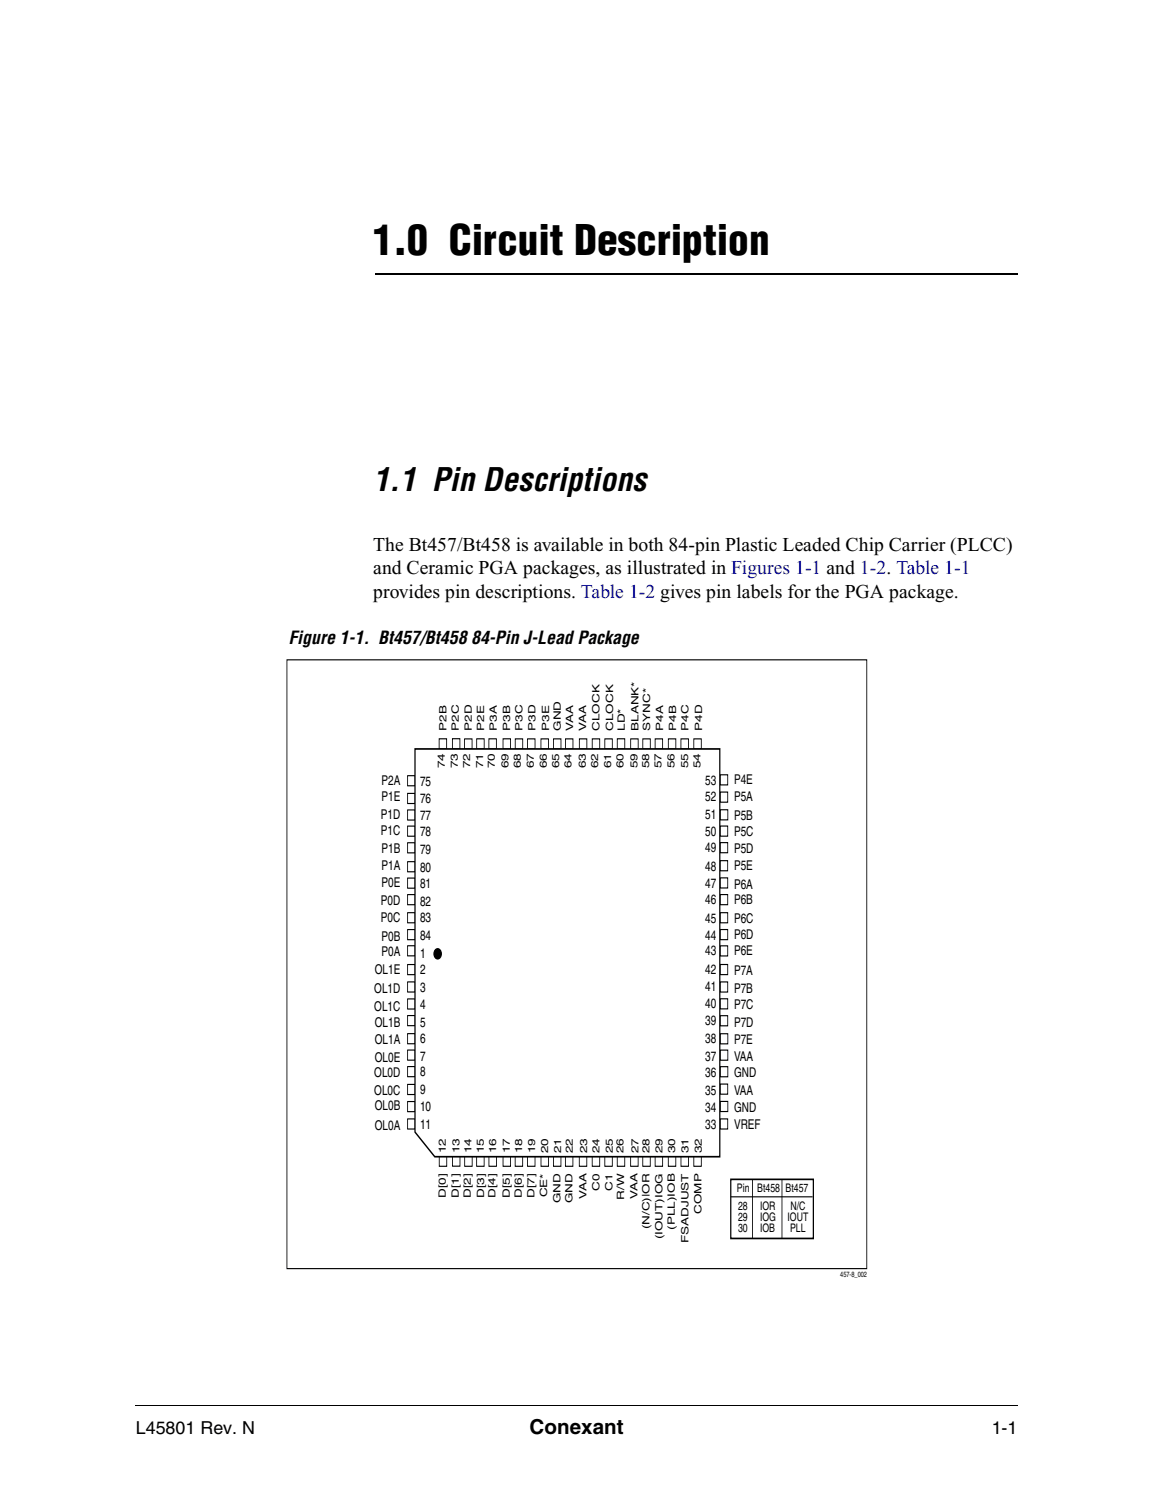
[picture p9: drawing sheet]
<svg xmlns="http://www.w3.org/2000/svg" width="216mm" height="279mm" viewBox="0 0 216 279" stroke-linecap="round" stroke-linejoin="round" font-family="sans-serif">
<path d="M25.3 263.1l.1 .2zM190.5 263.1l.1 .2z" fill="#000"/>
<path d="M25.4 263.2h165.1" fill="none" stroke="#000" stroke-width=".19"/>
<path d="M69.8 42.6h120.8v7.8h-120.8z" fill="#fff"/>
<path d="M70.2 51.2h.1v.4h-.1zM190.5 51.2h.2v.4h-.2z" fill="#000"/>
<path d="M70.3 51.4h120.2" fill="none" stroke="#000" stroke-width=".34"/>
<path d="M53.5 123.4h108.9v116.1h-108.9z" fill="#fff"/>
<g fill="#fff" stroke="#000" stroke-width=".19">
<path d="M82.2 216.5h1.5v1.9h-1.5z"/>
<path d="M84.7 216.5h1.4v1.9h-1.4z"/>
<path d="M87 216.5h1.4v1.9h-1.4z"/>
<path d="M89.3 216.5h1.4v1.9h-1.4z"/>
<path d="M91.6 216.5h1.4v1.9h-1.4z"/>
<path d="M96.5 216.5h1.4v1.9h-1.4z"/>
<path d="M94.2 216.5h1.4v1.9h-1.4z"/>
<path d="M98.8 216.5h1.4v1.9h-1.4z"/>
<path d="M101.3 216.5h1.4v1.9h-1.4z"/>
<path d="M103.6 216.5h1.4v1.9h-1.4z"/>
<path d="M105.9 216.5h1.4v1.9h-1.4z"/>
<path d="M108.5 216.5h1.4v1.9h-1.4z"/>
<path d="M110.9 216.5h1.4v1.9h-1.4z"/>
<path d="M113.3 216.5h1.4v1.9h-1.4z"/>
<path d="M115.6 216.5h1.4v1.9h-1.4z"/>
<path d="M118.1 216.5h1.4v1.9h-1.4z"/>
<path d="M120.4 216.5h1.4v1.9h-1.4z"/>
<path d="M122.7 216.5h1.4v1.9h-1.4z"/>
<path d="M125.1 216.5h1.4v1.9h-1.4z"/>
<path d="M127.5 216.5h1.4v1.9h-1.4z"/>
<path d="M129.9 216.5h1.4v1.9h-1.4z"/>
<path d="M134.9 209.5h1.4v1.9h-1.4z"/>
<path d="M134.9 206.3h1.4v1.9h-1.4z"/>
<path d="M134.9 203h1.4v1.9h-1.4z"/>
<path d="M134.9 199.8h1.4v1.9h-1.4z"/>
<path d="M134.9 196.7h1.4v1.9h-1.4z"/>
<path d="M134.9 193.6h1.4v1.9h-1.4z"/>
<path d="M134.9 190.2h1.4v1.9h-1.4z"/>
<path d="M134.9 187.1h1.4v1.8h-1.4z"/>
<path d="M134.9 183.9h1.4v1.9h-1.4z"/>
<path d="M134.9 180.6h1.4v1.9h-1.4z"/>
<path d="M134.9 177.1h1.4v1.9h-1.4z"/>
<path d="M134.9 174.1h1.4v1.9h-1.4z"/>
<path d="M134.9 170.9h1.4v1.9h-1.4z"/>
<path d="M134.9 167.5h1.4v1.9h-1.4z"/>
<path d="M134.9 164.4h1.4v1.9h-1.4z"/>
<path d="M134.9 161.2h1.4v1.9h-1.4z"/>
<path d="M134.9 157.8h1.4v1.9h-1.4z"/>
<path d="M134.9 154.7h1.4v1.9h-1.4z"/>
<path d="M134.9 151.7h1.4v1.8h-1.4z"/>
<path d="M134.9 148.3h1.4v1.9h-1.4z"/>
<path d="M134.9 145.1h1.4v1.9h-1.4z"/>
<path d="M82.2 138.4h1.4v1.9h-1.4z"/>
<path d="M84.7 138.3h1.4v1.9h-1.4z"/>
<path d="M87 138.4h1.4v1.9h-1.4z"/>
<path d="M89.3 138.4h1.4v1.9h-1.4z"/>
<path d="M91.5 138.4h1.4v1.9h-1.4z"/>
<path d="M94.2 138.4h1.4v1.9h-1.4z"/>
<path d="M96.5 138.4h1.4v1.9h-1.4z"/>
<path d="M98.8 138.4h1.4v1.9h-1.4z"/>
<path d="M101.3 138.4h1.4v1.9h-1.4z"/>
<path d="M103.6 138.4h1.4v1.9h-1.4z"/>
<path d="M105.9 138.4h1.4v1.9h-1.4z"/>
<path d="M108.5 138.4h1.4v1.9h-1.4z"/>
<path d="M110.9 138.4h1.4v1.9h-1.4z"/>
<path d="M113.3 138.4h1.4v1.9h-1.4z"/>
<path d="M115.6 138.4h1.4v1.9h-1.4z"/>
<path d="M118.1 138.4h1.4v1.9h-1.4z"/>
<path d="M120.4 138.4h1.4v1.9h-1.4z"/>
<path d="M122.7 138.4h1.4v1.9h-1.4z"/>
<path d="M125.1 138.4h1.4v1.9h-1.4z"/>
<path d="M127.5 138.4h1.4v1.9h-1.4z"/>
<path d="M129.9 138.4h1.4v1.9h-1.4z"/>
<path d="M76.3 145.3h1.4v1.9h-1.4z"/>
<path d="M76.3 148.6h1.4v1.9h-1.4z"/>
<path d="M76.3 151.7h1.4v1.9h-1.4z"/>
<path d="M76.3 154.7h1.4v1.9h-1.4z"/>
<path d="M76.3 157.8h1.4v1.9h-1.4z"/>
<path d="M76.3 161.4h1.4v1.9h-1.4z"/>
<path d="M76.3 164.4h1.4v1.9h-1.4z"/>
<path d="M76.3 167.5h1.4v1.9h-1.4z"/>
<path d="M76.3 170.9h1.4v1.9h-1.4z"/>
<path d="M76.3 174.1h1.4v1.9h-1.4z"/>
<path d="M76.3 177.1h1.4v1.9h-1.4z"/>
<path d="M76.3 180.6h1.4v1.9h-1.4z"/>
<path d="M76.3 183.9h1.4v1.9h-1.4z"/>
<path d="M76.3 187.1h1.4v1.9h-1.4z"/>
<path d="M76.3 190.2h1.4v1.9h-1.4z"/>
<path d="M76.3 193.6h1.4v1.9h-1.4z"/>
<path d="M76.3 196.7h1.4v1.8h-1.4z"/>
<path d="M76.3 199.7h1.4v1.9h-1.4z"/>
<path d="M76.3 203.1h1.4v1.9h-1.4z"/>
<path d="M76.3 206.3h1.4v1.9h-1.4z"/>
<path d="M76.3 209.6h1.4v1.8h-1.4z"/>
</g>
<path d="M77.7 140.3h57.1v76.3h-53.4l-3.7-4.6z" fill="#fff" stroke="#000" stroke-width=".27"/>
<path d="M81.5 178a.68 .68 0 0 1 .8-.2 .68 .68 0 0 1 .3 .8 .72 .72 0 0 1-.6 1 .72 .72 0 0 1-.7-1z" fill="#000" stroke="#000" stroke-width=".27"/>
<path d="M136.8 220.9h15.5v11h-15.5z" fill="#fff" stroke="#000" stroke-width=".27"/>
<g fill="#fff" stroke="#000" stroke-width=".19">
<path d="M136.8 224.1h15.4z"/>
<path d="M140.9 220.9v11z"/>
<path d="M146.4 220.9v11z"/>
</g>
<path d="M53.7 123.6h108.6v114h-108.6z" fill="none" stroke="#000" stroke-width=".19"/>
<text font-size="7.7" x="69.8" y="47.7">1.0 Circuit Description</text>
<text font-size="6" x="69.9" y="92">1.1 Pin Descriptions</text>
<text font-size="3.9" x="99.1" y="268.6">Conexant</text>
<g font-size="3.7">
<text x="69.9" y="103.2">The Bt457/Bt458 is available in both 84-pin Plastic Leaded Chip Carrier (PLCC)</text>
<text x="69.9" y="107.6">and Ceramic PGA packages, as illustrated in Figures 1-1 and 1-2. Table 1-1</text>
<text x="69.9" y="112">provides pin descriptions. Table 1-2 gives pin labels for the PGA package.</text>
</g>
<g font-size="3.3">
<text x="54" y="120.6">Figure 1-1. Bt457/Bt458 84-Pin J-Lead Package</text>
<text x="25.4" y="268.6">L45801 Rev. N</text>
<text x="185.7" y="268.6">1-1</text>
</g>
<g font-size="2.5">
<text x="71.4" y="147">P2A</text>
<text x="78.7" y="147.3">75</text>
<text x="132.1" y="146.9">53</text>
<text x="137.4" y="146.8">P4E</text>
<text x="71.3" y="153.4">P1D</text>
<text x="71.4" y="150.1">P1E</text>
<text x="78.7" y="150.4">76</text>
<text x="78.7" y="153.5">77</text>
<text x="132.1" y="150">52</text>
<text x="132.1" y="153.5">51</text>
<text x="137.4" y="150.1">P5A</text>
<text x="137.4" y="153.5">P5B</text>
<text x="71.3" y="156.4">P1C</text>
<text x="71.4" y="159.7">P1B</text>
<text x="78.7" y="156.6">78</text>
<text x="78.7" y="159.9">79</text>
<text x="132.1" y="156.6">50</text>
<text x="132.1" y="159.6">49</text>
<text x="137.4" y="156.5">P5C</text>
<text x="137.4" y="159.8">P5D</text>
<text x="71.4" y="163">P1A</text>
<text x="71.4" y="166.1">P0E</text>
<text x="78.7" y="163.2">80</text>
<text x="78.7" y="166.3">81</text>
<text x="132.1" y="163.1">48</text>
<text x="132.1" y="166.3">47</text>
<text x="137.4" y="162.9">P5E</text>
<text x="137.4" y="166.5">P6A</text>
<text x="71.3" y="169.4">P0D</text>
<text x="71.3" y="172.7">P0C</text>
<text x="78.7" y="169.6">82</text>
<text x="78.7" y="172.7">83</text>
<text x="132.1" y="169.4">46</text>
<text x="132.1" y="172.9">45</text>
<text x="137.4" y="169.3">P6B</text>
<text x="137.4" y="172.9">P6C</text>
<text x="71.4" y="176.3">P0B</text>
<text x="71.4" y="179.1">P0A</text>
<text x="78.7" y="176">84</text>
<text x="78.7" y="179.5">1</text>
<text x="132.1" y="176">44</text>
<text x="132.1" y="178.9">43</text>
<text x="137.4" y="175.8">P6D</text>
<text x="137.4" y="178.9">P6E</text>
<text x="70.2" y="182.4">OL1E</text>
<text x="78.7" y="182.4">2</text>
<text x="78.7" y="185.8">3</text>
<text x="132.1" y="185.7">41</text>
<text x="132.1" y="182.4">42</text>
<text x="137.4" y="182.6">P7A</text>
<text x="70.1" y="186">OL1D</text>
<text x="70.1" y="189.3">OL1C</text>
<text x="78.7" y="189">4</text>
<text x="132.1" y="188.8">40</text>
<text x="132.1" y="191.9">39</text>
<text x="137.4" y="186">P7B</text>
<text x="137.4" y="188.9">P7C</text>
<text x="70.2" y="192.3">OL1B</text>
<text x="70.2" y="195.6">OL1A</text>
<text x="78.7" y="192.4">5</text>
<text x="78.7" y="195.4">6</text>
<text x="132.1" y="195.4">38</text>
<text x="137.4" y="192.3">P7D</text>
<text x="137.4" y="195.4">P7E</text>
<text x="70.1" y="201.8">OL0D</text>
<text x="70.2" y="198.8">OL0E</text>
<text x="78.7" y="198.6">7</text>
<text x="78.7" y="201.6">8</text>
<text x="132.1" y="201.8">36</text>
<text x="132.1" y="198.6">37</text>
<text x="137.4" y="198.7">VAA</text>
<text x="137.4" y="201.7">GND</text>
<text x="70.1" y="205">OL0C</text>
<text x="70.2" y="207.8">OL0B</text>
<text x="78.7" y="204.8">9</text>
<text x="78.7" y="208.1">10</text>
<text x="132.1" y="208.2">34</text>
<text x="132.1" y="205.1">35</text>
<text x="137.4" y="205.1">VAA</text>
<text x="137.4" y="208.3">GND</text>
<text x="70.2" y="211.7">OL0A</text>
<text x="78.7" y="211.5">11</text>
<text x="132.1" y="211.5">33</text>
<text x="137.4" y="211.5">VREF</text>
</g>
<g font-size="2.2">
<text x="138" y="223.2">Pin Bt458 Bt457</text>
<text x="138.2" y="226.5">28</text>
<text x="142.3" y="226.5">IOR</text>
<text x="148" y="226.5">N/C</text>
<text x="138.2" y="228.6">29</text>
<text x="138.2" y="230.7">30</text>
<text x="142.3" y="228.6">IOG</text>
<text x="142.3" y="230.7">IOB</text>
<text x="147.4" y="228.6">IOUT</text>
<text x="147.9" y="230.7">PLL</text>
</g>
<g font-size="1.9">
<text x="83.6" y="136.9" transform="rotate(-90 83.6 136.9)">P2B</text>
<text x="85.9" y="136.9" transform="rotate(-90 85.9 136.9)">P2C</text>
<text x="88.3" y="136.9" transform="rotate(-90 88.3 136.9)">P2D</text>
<text x="90.6" y="136.9" transform="rotate(-90 90.6 136.9)">P2E</text>
<text x="93" y="136.9" transform="rotate(-90 93 136.9)">P3A</text>
<text x="95.5" y="136.9" transform="rotate(-90 95.5 136.9)">P3B</text>
<text x="97.8" y="136.9" transform="rotate(-90 97.8 136.9)">P3C</text>
<text x="100.3" y="136.9" transform="rotate(-90 100.3 136.9)">P3D</text>
<text x="102.8" y="136.9" transform="rotate(-90 102.8 136.9)">P3E</text>
<text x="105" y="136.9" transform="rotate(-90 105 136.9)">GND</text>
<text x="107.3" y="136.9" transform="rotate(-90 107.3 136.9)">VAA</text>
<text x="109.8" y="136.9" transform="rotate(-90 109.8 136.9)">VAA</text>
<text x="112.3" y="136.9" transform="rotate(-90 112.3 136.9)">CLOCK</text>
<text x="114.8" y="136.9" transform="rotate(-90 114.8 136.9)">CLOCK</text>
<text x="117" y="136.9" transform="rotate(-90 117 136.9)">LD*</text>
<text x="119.6" y="136.9" transform="rotate(-90 119.6 136.9)">BLANK*</text>
<text x="121.8" y="136.9" transform="rotate(-90 121.8 136.9)">SYNC*</text>
<text x="124.2" y="136.9" transform="rotate(-90 124.2 136.9)">P4A</text>
<text x="126.6" y="136.9" transform="rotate(-90 126.6 136.9)">P4B</text>
<text x="128.9" y="136.9" transform="rotate(-90 128.9 136.9)">P4C</text>
<text x="131.5" y="136.9" transform="rotate(-90 131.5 136.9)">P4D</text>
<text x="83.3" y="143.9" transform="rotate(-90 83.3 143.9)">74</text>
<text x="85.7" y="143.9" transform="rotate(-90 85.7 143.9)">73</text>
<text x="88" y="143.9" transform="rotate(-90 88 143.9)">72</text>
<text x="90.5" y="143.9" transform="rotate(-90 90.5 143.9)">71</text>
<text x="92.6" y="143.9" transform="rotate(-90 92.6 143.9)">70</text>
<text x="95.2" y="143.9" transform="rotate(-90 95.2 143.9)">69</text>
<text x="97.5" y="143.9" transform="rotate(-90 97.5 143.9)">68</text>
<text x="100" y="143.9" transform="rotate(-90 100 143.9)">67</text>
<text x="102.4" y="143.9" transform="rotate(-90 102.4 143.9)">66</text>
<text x="104.7" y="143.9" transform="rotate(-90 104.7 143.9)">65</text>
<text x="107" y="143.9" transform="rotate(-90 107 143.9)">64</text>
<text x="109.7" y="143.9" transform="rotate(-90 109.7 143.9)">63</text>
<text x="112" y="143.9" transform="rotate(-90 112 143.9)">62</text>
<text x="114.5" y="143.9" transform="rotate(-90 114.5 143.9)">61</text>
<text x="116.8" y="143.9" transform="rotate(-90 116.8 143.9)">60</text>
<text x="119.3" y="143.9" transform="rotate(-90 119.3 143.9)">59</text>
<text x="121.5" y="143.9" transform="rotate(-90 121.5 143.9)">58</text>
<text x="123.8" y="143.9" transform="rotate(-90 123.8 143.9)">57</text>
<text x="126.3" y="143.9" transform="rotate(-90 126.3 143.9)">56</text>
<text x="128.8" y="143.9" transform="rotate(-90 128.8 143.9)">55</text>
<text x="131.2" y="143.9" transform="rotate(-90 131.2 143.9)">54</text>
<text x="83.5" y="216" transform="rotate(-90 83.5 216)">12</text>
<text x="86" y="216" transform="rotate(-90 86 216)">13</text>
<text x="88.3" y="216" transform="rotate(-90 88.3 216)">14</text>
<text x="90.6" y="216" transform="rotate(-90 90.6 216)">15</text>
<text x="92.9" y="216" transform="rotate(-90 92.9 216)">16</text>
<text x="95.5" y="216" transform="rotate(-90 95.5 216)">17</text>
<text x="97.8" y="216" transform="rotate(-90 97.8 216)">18</text>
<text x="100.2" y="216" transform="rotate(-90 100.2 216)">19</text>
<text x="102.7" y="216" transform="rotate(-90 102.7 216)">20</text>
<text x="105.1" y="216" transform="rotate(-90 105.1 216)">21</text>
<text x="107.3" y="216" transform="rotate(-90 107.3 216)">22</text>
<text x="110" y="216" transform="rotate(-90 110 216)">23</text>
<text x="112.3" y="216" transform="rotate(-90 112.3 216)">24</text>
<text x="114.7" y="216" transform="rotate(-90 114.7 216)">25</text>
<text x="116.8" y="216" transform="rotate(-90 116.8 216)">26</text>
<text x="119.6" y="216" transform="rotate(-90 119.6 216)">27</text>
<text x="121.6" y="216" transform="rotate(-90 121.6 216)">28</text>
<text x="124.1" y="216" transform="rotate(-90 124.1 216)">29</text>
<text x="126.4" y="216" transform="rotate(-90 126.4 216)">30</text>
<text x="129" y="216" transform="rotate(-90 129 216)">31</text>
<text x="131.4" y="216" transform="rotate(-90 131.4 216)">32</text>
<text x="83.5" y="224.4" transform="rotate(-90 83.5 224.4)">D[0]</text>
<text x="85.9" y="224.4" transform="rotate(-90 85.9 224.4)">D[1]</text>
<text x="88.2" y="224.4" transform="rotate(-90 88.2 224.4)">D[2]</text>
<text x="90.6" y="224.4" transform="rotate(-90 90.6 224.4)">D[3]</text>
<text x="92.8" y="224.4" transform="rotate(-90 92.8 224.4)">D[4]</text>
<text x="95.5" y="224.4" transform="rotate(-90 95.5 224.4)">D[5]</text>
<text x="97.7" y="224.4" transform="rotate(-90 97.7 224.4)">D[6]</text>
<text x="100.1" y="224.4" transform="rotate(-90 100.1 224.4)">D[7]</text>
<text x="102.5" y="224.3" transform="rotate(-90 102.5 224.3)">CE*</text>
<text x="104.9" y="225.4" transform="rotate(-90 104.9 225.4)">GND</text>
<text x="107.2" y="225.4" transform="rotate(-90 107.2 225.4)">GND</text>
<text x="109.8" y="224.6" transform="rotate(-90 109.8 224.6)">VAA</text>
<text x="112.3" y="223" transform="rotate(-90 112.3 223)">C0</text>
<text x="114.7" y="223" transform="rotate(-90 114.7 223)">C1</text>
<text x="116.9" y="224.7" transform="rotate(-90 116.9 224.7)">R/W</text>
<text x="119.4" y="224.6" transform="rotate(-90 119.4 224.6)">VAA</text>
<text x="131.4" y="227.3" transform="rotate(-90 131.4 227.3)">COMP</text>
<text x="121.6" y="230.2" transform="rotate(-90 121.6 230.2)">(N/C)|OR</text>
<text x="124.1" y="232.1" transform="rotate(-90 124.1 232.1)">(IOUT)IOG</text>
<text x="126.4" y="230.3" transform="rotate(-90 126.4 230.3)">(PLL)IOB</text>
<text x="128.9" y="232.8" transform="rotate(-90 128.9 232.8)">FSADJUST</text>
</g>
<text font-size="1.4" x="157.3" y="239.2">457-8_002</text>
</svg>
